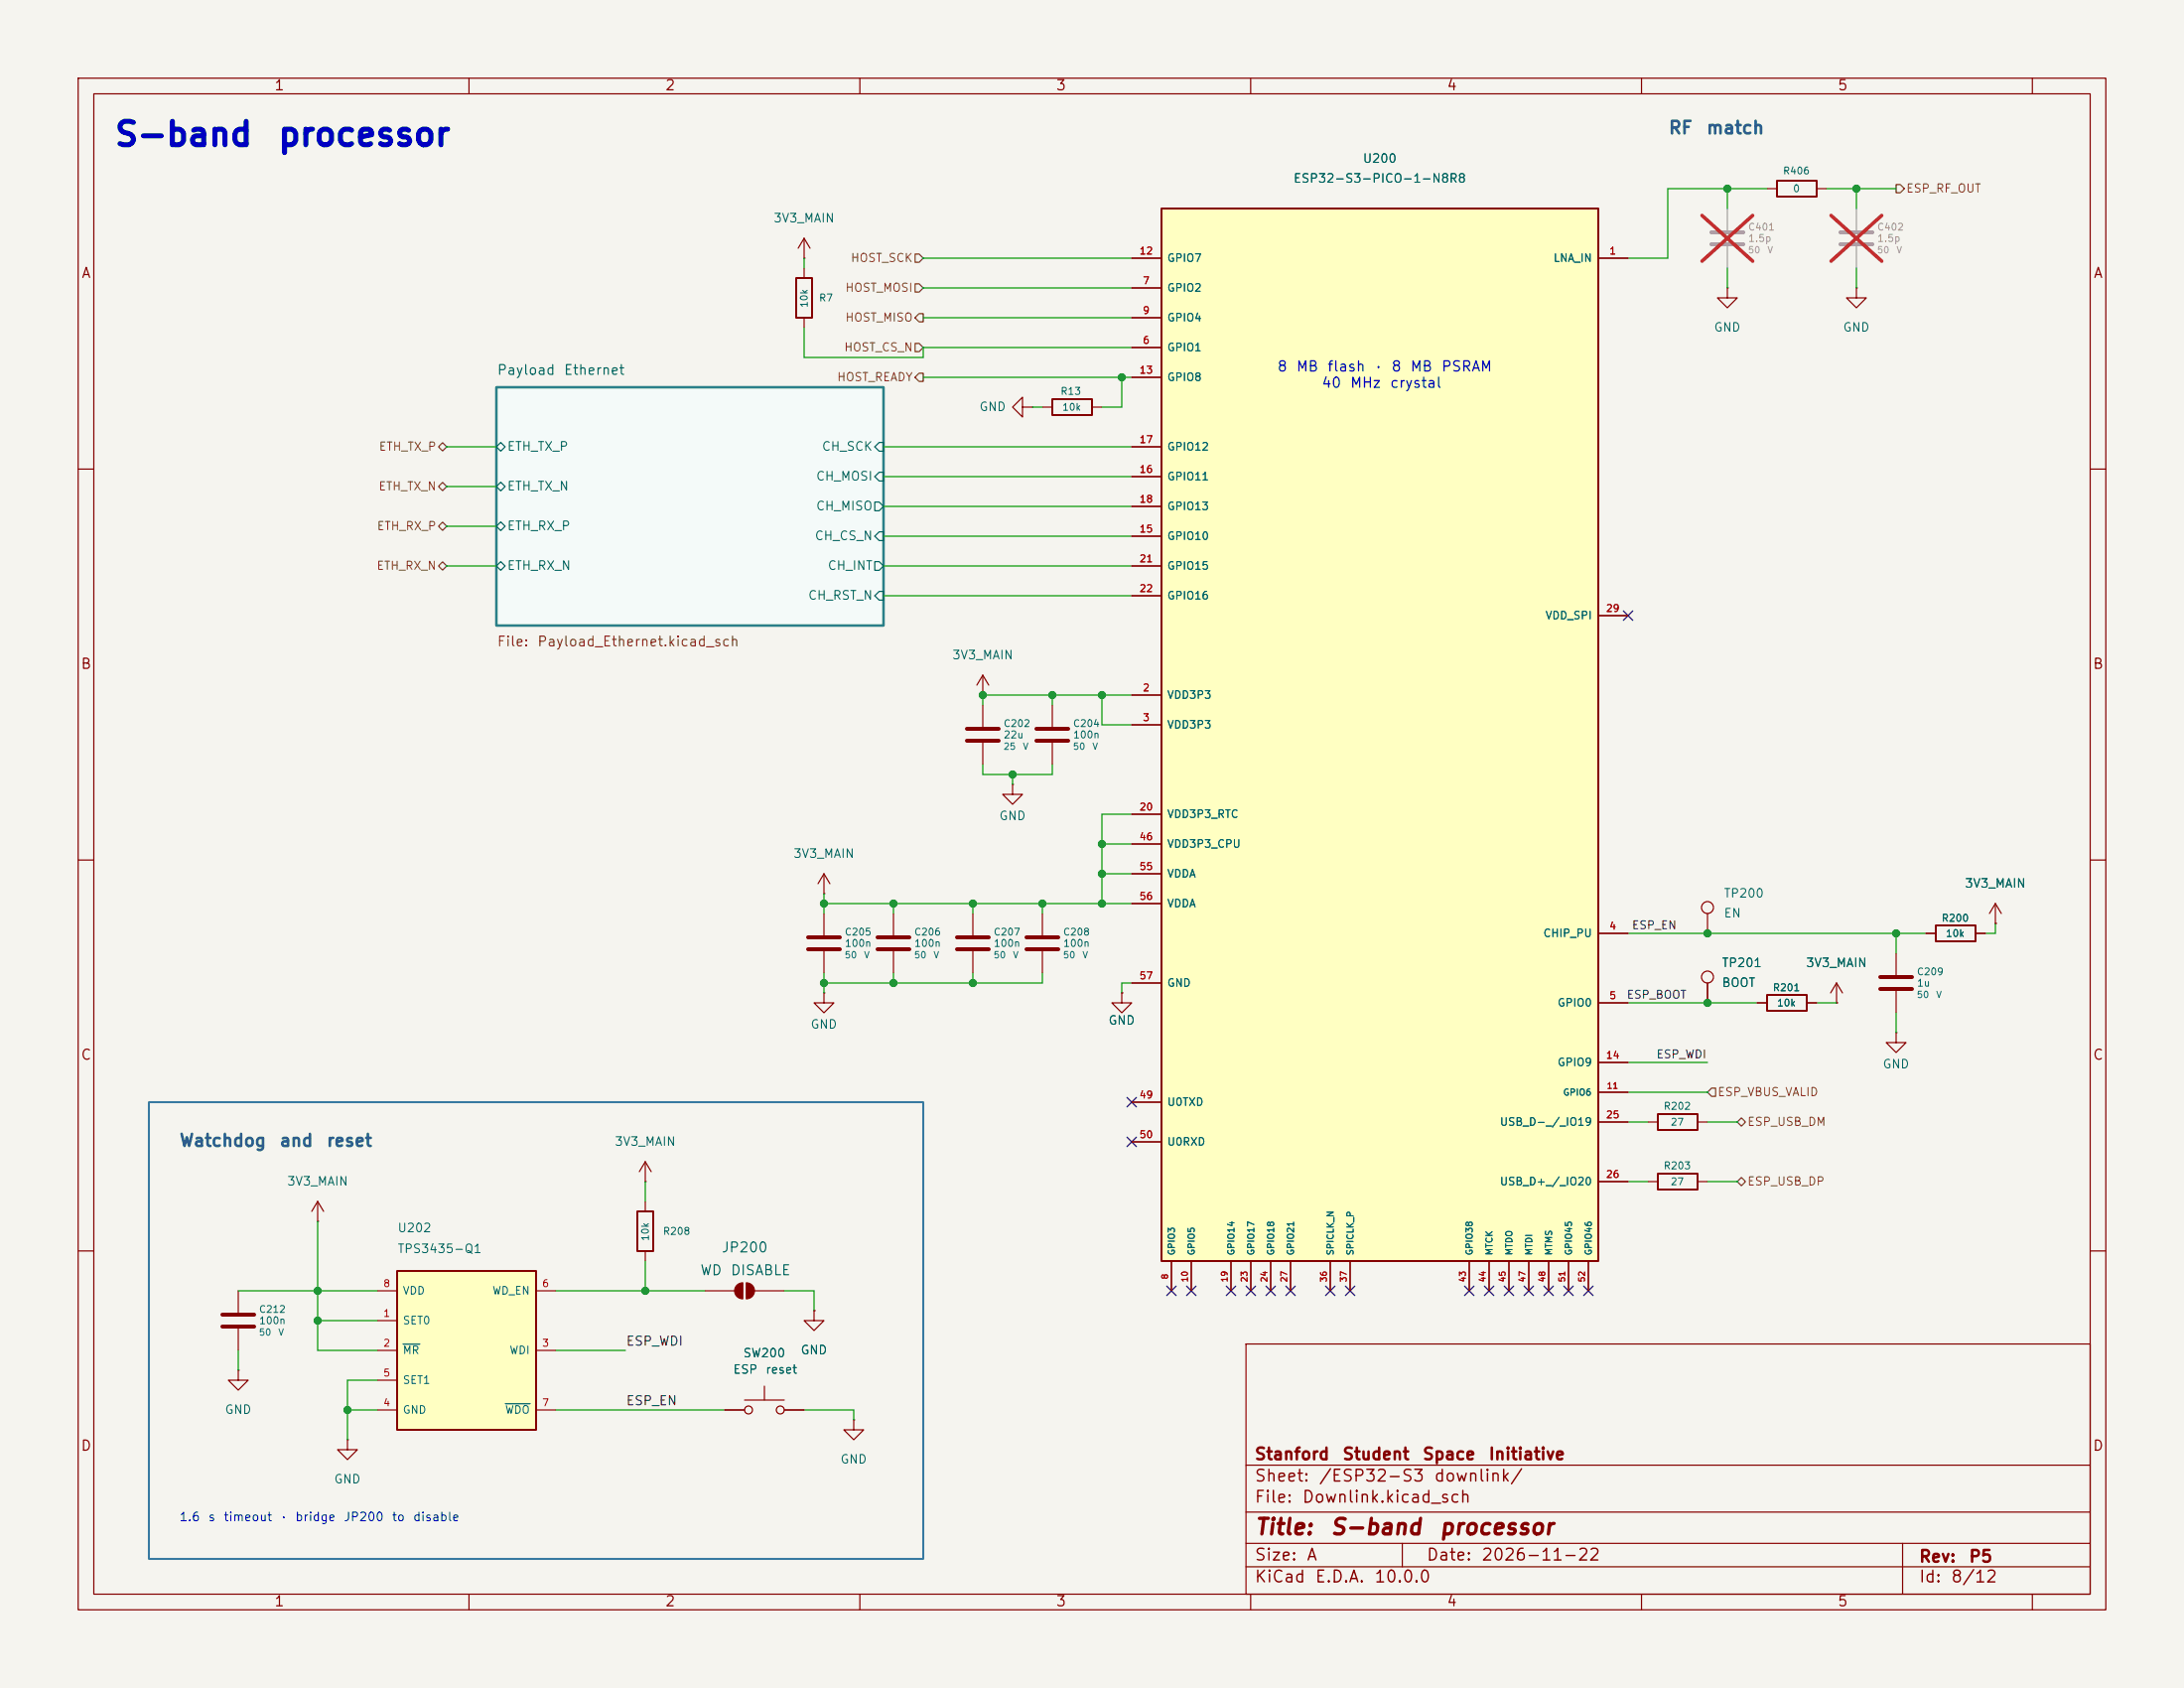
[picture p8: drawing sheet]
<svg xmlns="http://www.w3.org/2000/svg" width="279mm" height="216mm" viewBox="0 0 279 216" stroke-linecap="round" stroke-linejoin="round" font-family="sans-serif">
<path d="M0 0h279.4v215.9h-279.4z" fill="#f5f4ef" stroke="#f5f4ef" stroke-width=".13"/>
<g fill="none" stroke="#840000" stroke-width=".15">
<path d="M10 10h259.4v195.9h-259.4zM12 12h255.4v191.9h-255.4zM60 10v2M110 10v2M160 10v2M210 10v2M260 10v2M221 36.8v1.3h1.2l-1.2 1.3-1.3-1.3h1.3M221 36.8h.1M10 60h2M267.4 60h2M125.7 88.9h.1"/>
<path d="M125.7 86.4l-.7 1.2M125.7 86.4l.8 1.2M125.7 86.4v2.5M125.7 90.2v2.8M125.7 95v2.8M134.6 90.2v2.8M134.6 95v2.8M10 110h2M105.4 114.3h.1M105.4 111.8v2.5M105.4 116.8v2.8M105.4 111.8l-.8 1.2"/>
<path d="M105.4 111.8l.8 1.2M114.3 116.8v2.8M124.5 116.8v2.8M129.5 100.3v1.3h1.3l-1.3 1.3-1.2-1.3h1.2M129.5 100.3h.1M133.3 116.8v2.8M267.4 110h2M105.4 127v1.3h1.3l-1.3 1.2-1.3-1.2h1.3M105.4 127h.1M105.4 121.7v2.8M114.3 121.7v2.8M124.5 121.7v2.8"/>
<path d="M133.3 121.7v2.8M218.4 125.7v2.6M82.5 151.1h.1M82.5 148.6v2.5M82.5 153.7v1.2M82.5 148.6l-.7 1.3M82.5 148.6l.8 1.3M10 160h2M30.5 175.3v1.2h1.2l-1.2 1.3-1.3-1.3h1.3M30.5 175.3h.1M82.5 160v1.3M90.2 165.1h3.8"/>
<path d="M95 164.1v2M95.5 164.1v2M96.5 165.1h3.8M104.1 167.6v1.3h1.3l-1.3 1.3-1.2-1.3h1.2M104.1 167.6h.1M159.4 171.9h108v32h-108zM267.4 160h2M44.4 184.2v1.2h1.3l-1.3 1.3-1.2-1.3h1.2M44.4 184.2h.1M109.2 181.6v1.3h1.3l-1.3 1.3-1.3-1.3h1.3M109.2 181.6h.1M159.4 197.4h108"/>
<path d="M159.4 193.4h108M159.4 187.4h108M179.4 197.4v3M243.4 197.4v6.5M60 203.9v2M110 203.9v2M159.4 200.4h108M160 203.9v2M210 203.9v2M260 203.9v2"/>
<circle cx="218.4" cy="125" r=".76"/>
</g>
<path d="M63.5 49.5h49.5v30.5h-49.5z" fill="#f4faf9" stroke="#f4faf9" stroke-width=".13"/>
<path d="M63.5 49.5h49.5v30.5h-49.5z" fill="none" stroke="#2a7f89" stroke-width=".32"/>
<path d="M63.5 57.2l.6-.6 .5 .6-.5 .5zM112.5 56.6h.5v1.1h-.5l-.6-.5zM63.5 62.2l.6-.5 .5 .5-.5 .6zM63.5 67.3l.6-.5 .5 .5-.5 .6zM63.5 72.4l.6-.6 .5 .6-.5 .6zM111.9 64.2h.6l.5 .6-.5 .5h-.6zM111.9 71.8h.6l.5 .6-.5 .6h-.6zM112.5 60.4h.5v1.1h-.5l-.6-.5zM112.5 68h.5v1.1h-.5l-.6-.5zM112.5 75.6h.5v1.2h-.5l-.6-.6z" fill="none" stroke="#006464" stroke-width=".15"/>
<path d="M218.9 29.7h4.1M218.9 31.2h4.1M235.5 29.7h4M235.5 31.2h4" fill="none" stroke="#9c9b98" stroke-width=".51"/>
<path d="M221 26.7v2.8M221 31.5v2.8M237.5 26.7v2.8M237.5 31.5v2.8" fill="none" stroke="#9c9b98" stroke-width=".15"/>
<path d="M217.7 27.6l6.5 5.8M224.2 27.6l-6.5 5.8M234.3 27.6l6.4 5.8M240.7 27.6l-6.4 5.8" fill="none" stroke="#e12e31" stroke-width=".46"/>
<path d="M81.5 154.9h2.1v5.1h-2.1z" fill="none" stroke="#840000" stroke-width=".25"/>
<g fill="#840000" stroke="#840000" stroke-width=".15">
<path d="M94.3 164.4l.3-.3h.4v2a1.02 1.02 0 0 1-.9-.6 1.02 1.02 0 0 1 .2-1.1z"/>
<path d="M95.5 164.1a1.02 1.02 0 0 1 1 1 1.02 1.02 0 0 1-1 1z"/>
</g>
<path d="M123.7 93.2h4.1M123.7 94.7h4.1M132.6 93.2h4.1M132.6 94.7h4.1M103.4 119.9h4M112.3 119.9h4M122.4 119.9h4.1M131.3 119.9h4.1M103.4 121.4h4M112.3 121.4h4M122.4 121.4h4.1M131.3 121.4h4.1" fill="none" stroke="#840000" stroke-width=".51"/>
<path d="M50.8 162.6h17.8v20.3h-17.8z" fill="#ffffc2"/>
<path d="M227.3 23.1h5.1v2h-5.1zM134.6 51.1h5.1v2h-5.1zM226.1 127.3h5v2h-5zM212.1 142.5h5.1v2h-5.1zM212.1 150.1h5.1v2h-5.1zM50.8 162.6h17.8v20.3h-17.8z" fill="none" stroke="#840000" stroke-width=".25"/>
<g fill="none" stroke="#840000" stroke-width=".15">
<path d="M102.9 33h.1M102.9 30.5l-.8 1.3M102.9 30.5l.7 1.3M102.9 30.5v2.5M226.1 24.1h1.2M232.4 24.1h1.3M237.5 36.8v1.3h1.3l-1.3 1.3-1.3-1.3h1.3M237.5 36.8h.1M130.8 52.1v-1.3l-1.3 1.3 1.3 1.2v-1.2h1.3M132.1 52.1h.1M133.3 52.1h1.3M139.7 52.1h1.3"/>
<path d="M218.4 116.8v2.6M255.3 118.1h.1M255.3 115.6l-.8 1.2M255.3 115.6l.7 1.2M255.3 115.6v2.5M143.5 127v1.3h1.3l-1.3 1.2-1.3-1.2h1.3M143.5 127h.1M224.8 128.3h1.3M231.1 128.3h1.3M234.9 128.3h.1M234.9 125.7l-.7 1.3M234.9 125.7l.8 1.3"/>
<path d="M234.9 125.7v2.6M242.6 132.1v1.3h1.2l-1.2 1.2-1.3-1.2h1.3M242.6 132.1h.1M40.6 156.2h.1M40.6 153.7l-.7 1.2M40.6 153.7l.8 1.2M40.6 153.7v2.5M210.8 143.5h1.3M210.8 151.1h1.3M217.2 143.5h1.2M217.2 151.1h1.2M30.5 165.1v2.8"/>
<path d="M30.5 169.9v2.8M48.3 168.9h2.5M48.3 172.7h2.5M48.3 176.5h2.5M48.3 165.1h2.5M68.6 172.7h2.5M68.6 165.1h2.5M95.2 179.1h5.1M97.8 177.3v1.8M48.3 180.3h2.5M68.6 180.3h2.5M92.7 180.3h2.5"/>
<path d="M100.3 180.3h2.6"/>
<circle cx="218.4" cy="116.1" r=".76"/>
<circle cx="95.8" cy="180.3" r=".51"/>
<circle cx="99.8" cy="180.3" r=".51"/>
</g>
<path d="M51.5 171.9h2.2M64.6 179.5h3.2" fill="none" stroke="#006464" stroke-width=".15"/>
<path d="M28.4 168.1h4.1M28.4 169.7h4.1" fill="none" stroke="#840000" stroke-width=".51"/>
<path d="M148.6 26.7h55.9v134.6h-55.9z" fill="#ffffc2"/>
<path d="M101.9 35.6h2v5h-2zM148.6 26.7h55.9v134.6h-55.9zM247.6 118.4h5.1v2h-5.1z" fill="none" stroke="#840000" stroke-width=".25"/>
<g fill="none" stroke="#840000" stroke-width=".15">
<path d="M102.9 34.3v1.3M144.8 33h3.8M144.8 36.8h3.8M204.5 33h3.8M102.9 40.6v1.3M144.8 44.5h3.8M144.8 40.6h3.8M144.8 48.3h3.8M144.8 57.2h3.8M144.8 68.6h3.8M144.8 61h3.8M144.8 64.8h3.8"/>
<path d="M144.8 72.4h3.8M144.8 76.2h3.8M204.5 78.7h3.8M144.8 88.9h3.8M144.8 92.7h3.8M144.8 104.1h3.8M144.8 108h3.8M144.8 111.8h3.8M144.8 115.6h3.8M204.5 119.4h3.8M246.4 119.4h1.2M252.7 119.4h1.3"/>
<path d="M255.3 118.1h.1M143.5 127h.1M144.8 125.7h3.8M204.5 128.3h3.8M204.5 139.7h3.8M204.5 135.9h3.8M218.4 125.7v2.6M224.8 128.3h1.3M231.1 128.3h1.3M234.9 128.3h.1M242.6 121.9v2.8M242.6 126.7v2.8"/>
<path d="M144.8 141h3.8M144.8 146.1h3.8M204.5 143.5h3.8M204.5 151.1h3.8M104.1 167.6h.1M149.9 161.3v3.8M152.4 161.3v3.8M157.5 161.3v3.8M160 161.3v3.8M162.6 161.3v3.8M165.1 161.3v3.8M170.2 161.3v3.8"/>
<path d="M172.7 161.3v3.8M188 161.3v3.8M190.5 161.3v3.8M193 161.3v3.8M195.6 161.3v3.8M198.1 161.3v3.8M200.7 161.3v3.8M203.2 161.3v3.8M92.7 180.3h2.5M100.3 180.3h2.6"/>
</g>
<path d="M240.5 125h4.1M240.5 126.5h4.1" fill="none" stroke="#840000" stroke-width=".51"/>
<g fill="none" stroke="#725600" stroke-width=".15">
<path d="M117.1 32.5h.5l.5 .5-.5 .5h-.5zM117.1 36.3h.5l.5 .5-.5 .6h-.5zM242.6 23.6h.5l.5 .5-.5 .6h-.5zM56.1 57.2l.5-.6 .5 .6-.5 .5zM117.1 43.9h.5l.5 .6-.5 .5h-.5zM117.6 47.7h.5v1.1h-.5l-.5-.5zM117.6 40.1h.5v1.1h-.5l-.5-.6zM56.1 72.4l.5-.5 .5 .5-.5 .5zM56.1 67.3l.5-.5 .5 .5-.5 .5zM56.1 62.2l.5-.5 .5 .5-.5 .6zM218.4 139.7l.6-.5h.5v1h-.5zM222.2 151.1l.6-.5 .5 .5-.5 .6z"/>
<path d="M222.2 143.5l.6-.5 .5 .5-.5 .5z"/>
</g>
<g fill="none" stroke="#009600" stroke-width=".15">
<path d="M102.9 33v1.3M118.1 36.8h26.7M118.1 33h26.7M221 24.1v2.6M221 34.3v2.5M226.1 24.1h-12.7v8.9h-5.1M233.7 24.1h8.9M237.5 24.1v2.6M237.5 34.3v2.5M57.1 57.2h6.4M102.9 41.9v3.8h15.2v-1.2h26.7M113 57.2h31.8"/>
<path d="M118.1 48.3h26.7M118.1 40.6h26.7M132.1 52.1h1.2M143.5 48.3v3.8h-2.5M57.1 72.4h6.4M57.1 62.2h6.4M57.1 67.3h6.4M113 61h31.8M113 72.4h31.8M113 64.8h31.8M113 68.6h31.8M113 76.2h31.8"/>
<path d="M125.7 97.8v1.3h8.9v-1.3M129.5 99.1v1.2M134.6 88.9v1.3M141 88.9v3.8h3.8M144.8 88.9h-19.1v1.3M105.4 114.3v2.5M105.4 115.6h39.4M114.3 115.6v1.2M124.5 115.6v1.2M133.3 115.6v1.2M141 111.8h3.8M141 108h3.8"/>
<path d="M144.8 104.1h-3.8v11.5M208.3 119.4h38.1M242.6 119.4v2.5M255.3 118.1v1.3h-1.3M105.4 124.5v2.5M114.3 124.5v1.2M124.5 124.5v1.2M133.3 124.5v1.2h-27.9M144.8 125.7h-1.3v1.3M208.3 128.3h16.5M208.3 135.9h10.1M208.3 139.7h10.1"/>
<path d="M232.4 128.3h2.5M242.6 129.5v2.6M40.6 156.2v16.5h7.7M82.5 151.1v2.6M208.3 151.1h2.5M208.3 143.5h2.5M218.4 151.1h3.8M218.4 143.5h3.8M30.5 172.7v2.6M30.5 165.1h17.8M40.6 168.9h7.7M48.3 176.5h-3.9v7.7"/>
<path d="M71.1 172.7h8.9M71.1 165.1h19.1M82.5 161.3v3.8M100.3 165.1h3.8v2.5M44.4 180.3h3.9M71.1 180.3h21.6M102.9 180.3h6.3v1.3"/>
</g>
<g fill="none" stroke="#000084" stroke-width=".15">
<path d="M207.7 78.1l1.2 1.2M208.9 78.1l-1.2 1.2M144.2 140.4l1.2 1.2M144.2 145.4l1.2 1.3M145.4 140.4l-1.2 1.2M145.4 145.4l-1.2 1.3M149.3 164.5l1.2 1.2M150.5 164.5l-1.2 1.2M151.8 164.5l1.2 1.2M153 164.5l-1.2 1.2M156.9 164.5l1.2 1.2M158.1 164.5l-1.2 1.2"/>
<path d="M159.4 164.5l1.2 1.2M160.6 164.5l-1.2 1.2M162 164.5l1.2 1.2M163.2 164.5l-1.2 1.2M164.5 164.5l1.2 1.2M165.7 164.5l-1.2 1.2M169.6 164.5l1.2 1.2M170.8 164.5l-1.2 1.2M172.1 164.5l1.2 1.2M173.3 164.5l-1.2 1.2M187.4 164.5l1.2 1.2M188.6 164.5l-1.2 1.2"/>
<path d="M189.9 164.5l1.2 1.2M191.1 164.5l-1.2 1.2M192.4 164.5l1.2 1.2M193.6 164.5l-1.2 1.2M195 164.5l1.2 1.2M196.2 164.5l-1.2 1.2M197.5 164.5l1.2 1.2M198.7 164.5l-1.2 1.2M200.1 164.5l1.2 1.2M201.3 164.5l-1.2 1.2M202.6 164.5l1.2 1.2M203.8 164.5l-1.2 1.2"/>
</g>
<path d="M19 141h99.1v58.4h-99.1z" fill="none" stroke="#3779a1" stroke-width=".26"/>
<g fill="#009600" stroke="#009600" stroke-width=".13">
<circle cx="44.4" cy="180.3" r=".46"/>
<circle cx="82.5" cy="165.1" r=".46"/>
<circle cx="40.6" cy="168.9" r=".46"/>
<circle cx="40.6" cy="165.1" r=".46"/>
<circle cx="221" cy="24.1" r=".46"/>
<circle cx="218.4" cy="128.3" r=".46"/>
<circle cx="242.6" cy="119.4" r=".46"/>
<circle cx="237.5" cy="24.1" r=".46"/>
<circle cx="218.4" cy="119.4" r=".46"/>
<circle cx="141" cy="88.9" r=".46"/>
<circle cx="134.6" cy="88.9" r=".46"/>
<circle cx="143.5" cy="48.3" r=".46"/>
<circle cx="141" cy="115.6" r=".46"/>
<circle cx="141" cy="111.8" r=".46"/>
<circle cx="124.5" cy="115.6" r=".46"/>
<circle cx="124.5" cy="125.7" r=".46"/>
<circle cx="133.3" cy="115.6" r=".46"/>
<circle cx="125.7" cy="88.9" r=".46"/>
<circle cx="105.4" cy="115.6" r=".46"/>
<circle cx="129.5" cy="99.1" r=".46"/>
<circle cx="141" cy="108" r=".46"/>
<circle cx="105.4" cy="125.7" r=".46"/>
<circle cx="114.3" cy="115.6" r=".46"/>
<circle cx="114.3" cy="125.7" r=".46"/>
</g>
<g font-size="3" fill="#0000c2">
<text x="14.5" y="19.4">S-band</text>
<text x="35.4" y="19.4">processor</text>
</g>
<g font-size="2" fill="#840000">
<text x="160.4" y="196.8">Title:</text>
<text x="170.1" y="196.8">S-band</text>
<text x="184" y="196.8">processor</text>
</g>
<g font-size="1.6" fill="#2d5891">
<text x="213.4" y="17.5">RF</text>
<text x="218.2" y="17.5">match</text>
</g>
<g font-size="1.5" fill="#2d5891">
<text x="22.9" y="147">Watchdog</text>
<text x="35.7" y="147">and</text>
<text x="41.7" y="147">reset</text>
</g>
<g font-size="1.5" fill="#840000">
<text x="160.4" y="189.9">Sheet:</text>
<text x="160.4" y="187.1">Stanford</text>
<text x="168.6" y="189.9">/ESP32-S3</text>
<text x="171.6" y="187.1">Student</text>
<text x="181.9" y="187.1">Space</text>
<text x="183.4" y="189.9">downlink/</text>
<text x="190.3" y="187.1">Initiative</text>
<text x="160.4" y="192.6">File:</text>
<text x="166.5" y="192.6">Downlink.kicad_sch</text>
<text x="160.4" y="202.8">KiCad</text>
<text x="160.4" y="200">Size:</text>
<text x="167.1" y="200">A</text>
<text x="168.1" y="202.8">E.D.A.</text>
<text x="175.7" y="202.8">10.0.0</text>
<text x="182.4" y="200">Date:</text>
<text x="189.4" y="200">2026-11-22</text>
<text x="245.4" y="200.2">Rev:</text>
<text x="245.4" y="202.8">Id:</text>
<text x="249.5" y="202.8">8/12</text>
<text x="251.8" y="200.2">P5</text>
</g>
<g font-size="1.3" fill="#840000">
<text x="35" y="11.9">1</text>
<text x="85" y="11.9">2</text>
<text x="135" y="11.9">3</text>
<text x="185" y="11.9">4</text>
<text x="235" y="11.9">5</text>
<text x="10.3" y="35.9">A</text>
<text x="267.7" y="35.9">A</text>
<text x="10.3" y="85.9">B</text>
<text x="267.7" y="85.9">B</text>
<text x="10.3" y="135.9">C</text>
<text x="267.7" y="135.9">C</text>
<text x="10.3" y="185.9">D</text>
<text x="267.7" y="185.9">D</text>
<text x="35" y="205.8">1</text>
<text x="85" y="205.8">2</text>
<text x="135" y="205.8">3</text>
<text x="185" y="205.8">4</text>
<text x="235" y="205.8">5</text>
</g>
<g font-size="1.3" fill="#0000c2">
<text x="163.3" y="47.8">8</text>
<text x="165.7" y="47.8">MB</text>
<text x="169.7" y="47.8">flash</text>
<text x="175.7" y="47.8">·</text>
<text x="177.9" y="47.8">8</text>
<text x="180.3" y="47.8">MB</text>
<text x="184.3" y="47.8">PSRAM</text>
<text x="169" y="49.9">40</text>
<text x="172.6" y="49.9">MHz</text>
<text x="177.7" y="49.9">crystal</text>
</g>
<g font-size="1.3" fill="#006464">
<text x="63.5" y="48.3">Payload</text>
<text x="72" y="48.3">Ethernet</text>
<text x="92.2" y="160.5">JP200</text>
<text x="89.5" y="163.4">WD</text>
<text x="93.4" y="163.4">DISABLE</text>
</g>
<g font-size="1.3" fill="#725600">
<text x="63.5" y="83">File:</text>
<text x="68.6" y="83">Payload_Ethernet.kicad_sch</text>
</g>
<g font-size="1.2" fill="#0f0f0f">
<text x="80" y="172.4">ESP_WDI</text>
<text x="80" y="180">ESP_EN</text>
</g>
<g font-size="1.1" fill="#006464">
<text x="165.4" y="23.6">ESP32-S3-PICO-1-N8R8</text>
<text x="174.3" y="21.1">U200</text>
<text x="98.9" y="28.7">3V3_MAIN</text>
<text x="219.2" y="42.7">GND</text>
<text x="235.7" y="42.7">GND</text>
<text x="125.2" y="52.8">GND</text>
<text x="64.8" y="57.9">ETH_TX_P</text>
<text x="105.1" y="57.9">CH_SCK</text>
<text x="64.8" y="63">ETH_TX_N</text>
<text x="104.3" y="61.7">CH_MOSI</text>
<text x="104.3" y="65.6">CH_MISO</text>
<text x="64.8" y="68.1">ETH_RX_P</text>
<text x="104.1" y="69.4">CH_CS_N</text>
<text x="64.8" y="73.2">ETH_RX_N</text>
<text x="103.3" y="77">CH_RST_N</text>
<text x="105.8" y="73.2">CH_INT</text>
<text x="121.7" y="84.6">3V3_MAIN</text>
<text x="127.7" y="105.2">GND</text>
<text x="101.4" y="110">3V3_MAIN</text>
<text x="251.3" y="113.8">3V3_MAIN</text>
<text x="220.4" y="115.1">TP200</text>
<text x="220.4" y="117.6">EN</text>
<text x="220.2" y="124">TP201</text>
<text x="231" y="124">3V3_MAIN</text>
<text x="103.6" y="131.8">GND</text>
<text x="141.7" y="131.3">GND</text>
<text x="220.2" y="126.5">BOOT</text>
<text x="240.8" y="136.9">GND</text>
<text x="78.6" y="146.8">3V3_MAIN</text>
<text x="36.6" y="151.9">3V3_MAIN</text>
<text x="50.8" y="157.9">U202</text>
<text x="50.8" y="160.5">TPS3435-Q1</text>
<text x="95" y="173.9">SW200</text>
<text x="102.3" y="173.5">GND</text>
<text x="93.7" y="176">ESP</text>
<text x="97.9" y="176">reset</text>
<text x="28.7" y="181.1">GND</text>
<text x="42.7" y="190">GND</text>
<text x="107.4" y="187.5">GND</text>
</g>
<g font-size="1.1" fill="#725600">
<text x="243.8" y="24.9">ESP_RF_OUT</text>
<text x="108.8" y="33.8">HOST_SCK</text>
<text x="108.1" y="41.4">HOST_MISO</text>
<text x="108.1" y="37.6">HOST_MOSI</text>
<text x="107.9" y="45.2">HOST_CS_N</text>
<text x="107" y="49">HOST_READY</text>
<text x="48.4" y="57.9">ETH_TX_P</text>
<text x="48.3" y="63">ETH_TX_N</text>
<text x="48.1" y="68.1">ETH_RX_P</text>
<text x="48.1" y="73.1">ETH_RX_N</text>
<text x="219.6" y="140.5">ESP_VBUS_VALID</text>
<text x="223.5" y="144.3">ESP_USB_DM</text>
<text x="223.5" y="151.9">ESP_USB_DP</text>
</g>
<g font-size="1.1" fill="#0000c2">
<text x="22.9" y="194.8">1.6</text>
<text x="26.6" y="194.8">s</text>
<text x="28.5" y="194.8">timeout</text>
<text x="35.8" y="194.8">·</text>
<text x="37.7" y="194.8">bridge</text>
<text x="43.9" y="194.8">JP200</text>
<text x="50.1" y="194.8">to</text>
<text x="52.8" y="194.8">disable</text>
</g>
<g font-size="1" fill="#006464">
<text x="149.2" y="33.7">GPIO7</text>
<text x="198.7" y="33.7">LNA_IN</text>
<text x="149.2" y="37.5">GPIO2</text>
<text x="149.2" y="41.4">GPIO4</text>
<text x="149.2" y="45.2">GPIO1</text>
<text x="149.2" y="49">GPIO8</text>
<text x="149.2" y="57.9">GPIO12</text>
<text x="149.2" y="61.7">GPIO11</text>
<text x="149.2" y="65.5">GPIO13</text>
<text x="149.2" y="69.3">GPIO10</text>
<text x="149.2" y="73.1">GPIO15</text>
<text x="149.2" y="76.9">GPIO16</text>
<text x="197.6" y="79.5">VDD_SPI</text>
<text x="149.2" y="89.6">VDD3P3</text>
<text x="149.2" y="93.4">VDD3P3</text>
<text x="149.2" y="104.9">VDD3P3_RTC</text>
<text x="149.2" y="108.7">VDD3P3_CPU</text>
<text x="149.2" y="112.5">VDDA</text>
<text x="149.2" y="116.3">VDDA</text>
<text x="197.4" y="120.1">CHIP_PU</text>
<text x="149.2" y="126.4">GND</text>
<text x="199.2" y="129">GPIO0</text>
<text x="199.2" y="136.6">GPIO9</text>
<text x="149.2" y="141.7">U0TXD</text>
<text x="149.2" y="146.8">U0RXD</text>
<text x="191.8" y="144.2">USB_D−_/_IO19</text>
<text x="191.8" y="151.8">USB_D+_/_IO20</text>
<text x="51.5" y="165.8">VDD</text>
<text x="62.9" y="165.8">WD_EN</text>
<text x="51.5" y="169.6">SET0</text>
<text x="51.5" y="173.4">MR</text>
<text x="65.1" y="173.4">WDI</text>
<text x="51.5" y="177.2">SET1</text>
<text x="51.5" y="181.1">GND</text>
<text x="64.5" y="181.1">WDO</text>
</g>
<g font-size="1" fill="#0f0f0f">
<text x="208.7" y="119.1">ESP_EN</text>
<text x="208" y="128">ESP_BOOT</text>
<text x="211.8" y="135.6">ESP_WDI</text>
</g>
<g font-size=".9" fill="#006464">
<text x="228" y="22.5">R406</text>
<text x="229.3" y="24.8">0</text>
<text x="103.5" y="39.4" transform="rotate(-90 103.5 39.4)">10k</text>
<text x="104.7" y="38.8">R7</text>
<text x="135.6" y="50.7">R13</text>
<text x="135.8" y="52.7">10k</text>
<text x="128.3" y="93.2">C202</text>
<text x="128.3" y="94.7">22u</text>
<text x="137.2" y="93.2">C204</text>
<text x="137.2" y="94.7">100n</text>
<text x="108" y="119.9">C205</text>
<text x="116.9" y="119.9">C206</text>
<text x="127" y="119.9">C207</text>
<text x="135.9" y="119.9">C208</text>
<text x="248.3" y="118.1">R200</text>
<text x="108" y="121.3">100n</text>
<text x="116.9" y="121.3">100n</text>
<text x="127.1" y="121.3">100n</text>
<text x="135.9" y="121.3">100n</text>
<text x="245.2" y="124.9">C209</text>
<text x="248.9" y="120">10k</text>
<text x="226.7" y="127">R201</text>
<text x="227.3" y="128.9">10k</text>
<text x="245.2" y="126.4">1u</text>
<text x="212.8" y="142.2">R202</text>
<text x="212.8" y="149.8">R203</text>
<text x="213.7" y="144.2">27</text>
<text x="213.7" y="151.8">27</text>
<text x="83.2" y="158.8" transform="rotate(-90 83.2 158.8)">10k</text>
<text x="84.7" y="158.2">R208</text>
<text x="33.1" y="168.1">C212</text>
<text x="33.1" y="169.6">100n</text>
</g>
<g font-size=".9" fill="#939391">
<text x="223.6" y="29.7">C401</text>
<text x="240.1" y="29.7">C402</text>
<text x="223.6" y="31.2">1.5p</text>
<text x="240.1" y="31.2">1.5p</text>
</g>
<g font-size=".9" fill="#a90000">
<text x="145.7" y="32.8">12</text>
<text x="205.8" y="32.8">1</text>
<text x="146.1" y="36.6">7</text>
<text x="146.1" y="40.4">9</text>
<text x="146.1" y="44.2">6</text>
<text x="145.7" y="48">13</text>
<text x="145.7" y="56.9">17</text>
<text x="145.7" y="60.7">16</text>
<text x="145.7" y="64.5">18</text>
<text x="145.7" y="68.3">15</text>
<text x="145.7" y="72.1">21</text>
<text x="145.7" y="75.9">22</text>
<text x="205.4" y="78.5">29</text>
<text x="146.1" y="88.6">2</text>
<text x="146.1" y="92.5">3</text>
<text x="145.7" y="103.9">20</text>
<text x="145.7" y="107.7">46</text>
<text x="145.7" y="111.5">55</text>
<text x="145.7" y="115.3">56</text>
<text x="205.8" y="119.1">4</text>
<text x="145.7" y="125.5">57</text>
<text x="205.8" y="128">5</text>
<text x="205.4" y="135.6">14</text>
<text x="145.7" y="140.7">49</text>
<text x="205.4" y="143.3">25</text>
<text x="145.7" y="145.8">50</text>
<text x="205.4" y="150.9">26</text>
<text x="49" y="164.8">8</text>
<text x="69.3" y="164.8">6</text>
<text x="49" y="168.7">1</text>
<text x="49" y="172.5">2</text>
<text x="69.3" y="172.5">3</text>
<text x="49" y="176.3">5</text>
<text x="49" y="180.1">4</text>
<text x="69.3" y="180.1">7</text>
</g>
<g font-size=".8" fill="#9c9b99">
<text x="223.6" y="32.6">50</text>
<text x="226" y="32.6">V</text>
<text x="240.1" y="32.6">50</text>
<text x="242.5" y="32.6">V</text>
</g>
<g font-size=".8" fill="#0d6f78">
<text x="128.3" y="96.1">25</text>
<text x="130.8" y="96.1">V</text>
<text x="137.2" y="96.1">50</text>
<text x="139.7" y="96.1">V</text>
<text x="108" y="122.8">50</text>
<text x="110.5" y="122.8">V</text>
<text x="116.9" y="122.8">50</text>
<text x="119.4" y="122.8">V</text>
<text x="127" y="122.8">50</text>
<text x="129.5" y="122.8">V</text>
<text x="135.9" y="122.8">50</text>
<text x="138.4" y="122.8">V</text>
<text x="245.1" y="127.8">50</text>
<text x="247.6" y="127.8">V</text>
<text x="33.1" y="171">50</text>
<text x="35.5" y="171">V</text>
</g>
<g font-size=".8" fill="#006464">
<text x="199.9" y="140.3">GPIO6</text>
<text x="150.5" y="160.6" transform="rotate(-90 150.5 160.6)">GPIO3</text>
<text x="153" y="160.6" transform="rotate(-90 153 160.6)">GPIO5</text>
<text x="158.1" y="160.6" transform="rotate(-90 158.1 160.6)">GPIO14</text>
<text x="160.7" y="160.6" transform="rotate(-90 160.7 160.6)">GPIO17</text>
<text x="163.2" y="160.6" transform="rotate(-90 163.2 160.6)">GPIO18</text>
<text x="165.7" y="160.6" transform="rotate(-90 165.7 160.6)">GPIO21</text>
<text x="170.8" y="160.6" transform="rotate(-90 170.8 160.6)">SPICLK_N</text>
<text x="173.4" y="160.6" transform="rotate(-90 173.4 160.6)">SPICLK_P</text>
<text x="188.6" y="160.6" transform="rotate(-90 188.6 160.6)">GPIO38</text>
<text x="191.1" y="160.6" transform="rotate(-90 191.1 160.6)">MTCK</text>
<text x="193.7" y="160.6" transform="rotate(-90 193.7 160.6)">MTDO</text>
<text x="196.2" y="160.6" transform="rotate(-90 196.2 160.6)">MTDI</text>
<text x="198.8" y="160.6" transform="rotate(-90 198.8 160.6)">MTMS</text>
<text x="201.3" y="160.6" transform="rotate(-90 201.3 160.6)">GPIO45</text>
<text x="203.8" y="160.6" transform="rotate(-90 203.8 160.6)">GPIO46</text>
</g>
<g font-size=".8" fill="#a90000">
<text x="205.5" y="139.4">11</text>
<text x="149.6" y="163.7" transform="rotate(-90 149.6 163.7)">8</text>
<text x="152.1" y="164.1" transform="rotate(-90 152.1 164.1)">10</text>
<text x="157.2" y="164.1" transform="rotate(-90 157.2 164.1)">19</text>
<text x="159.8" y="164.1" transform="rotate(-90 159.8 164.1)">23</text>
<text x="162.3" y="164.1" transform="rotate(-90 162.3 164.1)">24</text>
<text x="164.8" y="164.1" transform="rotate(-90 164.8 164.1)">27</text>
<text x="169.9" y="164.1" transform="rotate(-90 169.9 164.1)">36</text>
<text x="172.5" y="164.1" transform="rotate(-90 172.5 164.1)">37</text>
<text x="187.7" y="164.1" transform="rotate(-90 187.7 164.1)">43</text>
<text x="190.2" y="164.1" transform="rotate(-90 190.2 164.1)">44</text>
<text x="192.8" y="164.1" transform="rotate(-90 192.8 164.1)">45</text>
<text x="195.3" y="164.1" transform="rotate(-90 195.3 164.1)">47</text>
<text x="197.9" y="164.1" transform="rotate(-90 197.9 164.1)">48</text>
<text x="200.4" y="164.1" transform="rotate(-90 200.4 164.1)">51</text>
<text x="202.9" y="164.1" transform="rotate(-90 202.9 164.1)">52</text>
</g>
</svg>
